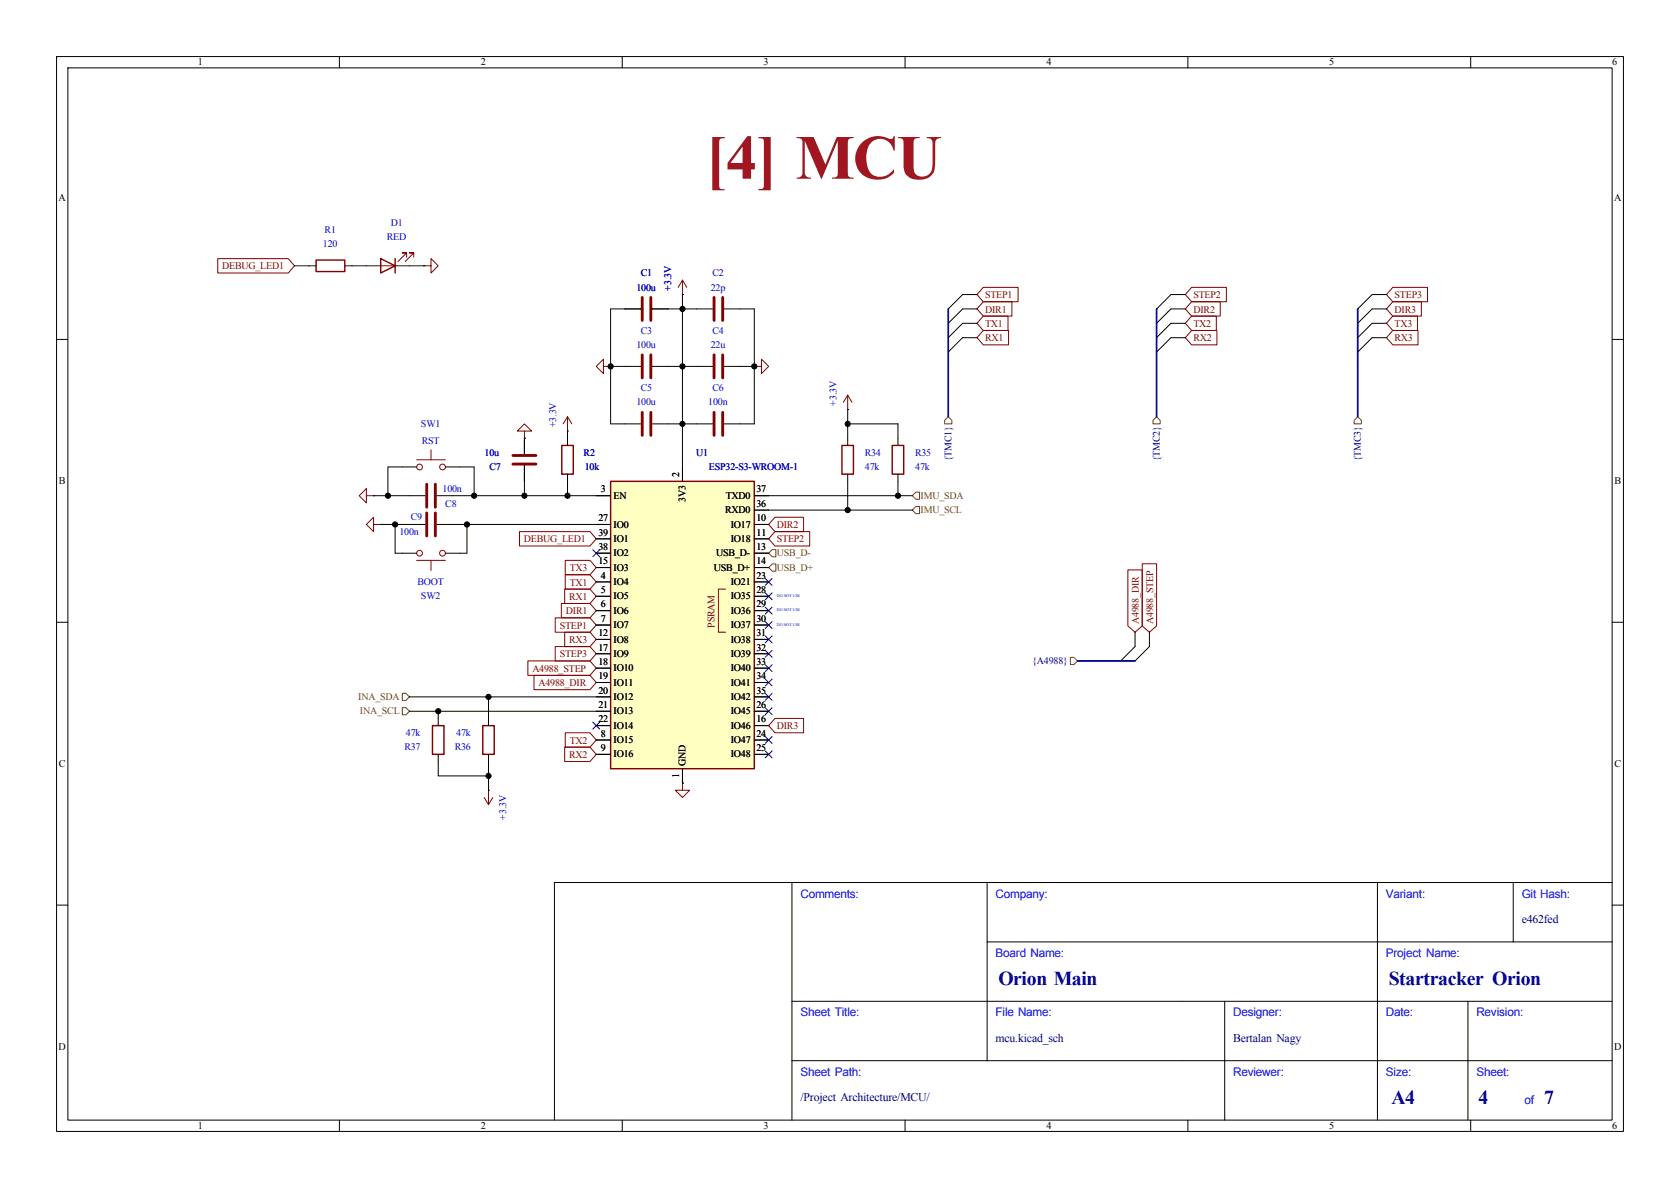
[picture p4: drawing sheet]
<svg xmlns="http://www.w3.org/2000/svg" width="297mm" height="210mm" viewBox="0 0 297 210" stroke-linecap="round" stroke-linejoin="round" font-family="sans-serif">
<g fill="none" stroke="#000" stroke-width=".18">
<path d="M10 10h277v190h-277zM12 12h273v186h-273zM60 10v2M110 10v2M160 10v2M210 10v2M260 10v2M10 60h2M110.5 74.9h2.8M115.3 74.9h2.8M285 60h2M66 87.6h.1"/>
<path d="M67.3 92.7h.1M10 110h2M285 110h2M77.5 127v1.3M77.5 133.4v1.2M86.4 127v1.3M86.4 133.4v1.2M140 156v42M174.5 156v31.5M243.5 156v42M267.5 156v10.5M285 156h-187v42"/>
<path d="M10 160h2M140 177h145M174.5 166.5h110.5M216.5 177v21M259.5 177v21M285 160h2M60 198v2M110 198v2M140 187.5h145M160 198v2M210 198v2M260 198v2"/>
</g>
<path d="M76.5 128.3h2v5.1h-2zM85.3 128.3h2.1v5.1h-2.1z" fill="none" stroke="#840000" stroke-width=".25"/>
<path d="M113.5 72.9v4.1M115.1 72.9v4.1" fill="none" stroke="#840000" stroke-width=".51"/>
<path d="M64.8 87.6v-1.2l-1.3 1.2 1.3 1.3v-1.3h1.2M66 92.7v1.3l-1.2-1.3 1.2-1.3v1.3h1.3" fill="none" stroke="#840000" stroke-width=".18"/>
<path d="M107.9 85.1h25.4v50.8h-25.4z" fill="#ffffc2"/>
<path d="M55.9 46h5.1v2h-5.1zM67.3 45.7l2.5 1.3-2.5 1.3zM69.8 45.7v2.6M99.3 78.7h2v5.1h-2zM148.8 78.7h2.1v5.1h-2.1zM157.7 78.7h2.1v5.1h-2.1zM107.9 85.1h25.4v50.8h-25.4z" fill="none" stroke="#840000" stroke-width=".25"/>
<g fill="none" stroke="#840000" stroke-width=".18">
<path d="M38.5 45.7h12.5l1.1 1.3-1.1 1.3h-12.5zM67.3 47h2.5M71.9 45.5v-.8h-.8h.8l-1.5 1.5M73.2 45.5v-.8h-.8h.8l-1.6 1.5M74.9 47h1.3v1.3l1.3-1.3-1.3-1.3v1.3M120.6 49.5l-.7 1.3M120.6 49.5l.8 1.3M120.6 49.5v2.6M173.8 58.4h4.5v2.6h-4.5l-1.1-1.3zM173.8 50.8h6.2v2.5h-6.2l-1.1-1.2zM173.8 55.9h4.4v2.5h-4.4l-1.1-1.2zM173.8 53.3h5.1v2.6h-5.1l-1.1-1.3z"/>
<path d="M210.7 50.8h6.1v2.5h-6.1l-1.2-1.2zM210.7 53.3h5v2.6h-5l-1.2-1.3zM210.7 55.9h4.3v2.5h-4.3l-1.2-1.2zM210.7 58.4h4.4v2.6h-4.4l-1.2-1.3zM246.2 53.3h5.1v2.6h-5.1l-1.1-1.3zM246.2 50.8h6.2v2.5h-6.2l-1.1-1.2zM246.2 55.9h4.4v2.5h-4.4l-1.1-1.2zM246.2 58.4h4.5v2.6h-4.5l-1.1-1.3zM76.2 79.5v1.8M92.7 76.2h1.3l-1.3-1.3-1.3 1.3h1.3v1.3M100.3 73.7l-.7 1.2M100.3 73.7l.8 1.2"/>
<path d="M100.3 73.7v2.5M106.7 64.8v-1.3l-1.3 1.3 1.3 1.2v-1.2h1.2M133.3 64.8h1.3v-1.3l1.3 1.3-1.3 1.2v-1.2M149.9 69.9l-.8 1.2M149.9 69.9l.7 1.2M149.9 69.9v2.5M73.7 81.3h5M73.7 99.1h5M76.2 99.1v1.7M91.8 94h12.5l1.1 1.3-1.1 1.2h-12.5zM99.9 99.1h4.4l1.1 1.2-1.1 1.3h-4.4zM137 91.4h5.1v2.6h-5.1l-1.1-1.3z"/>
<path d="M137 94h6.1v2.5h-6.1l-1.1-1.2zM201.9 99.7h2.6v10.9l-1.3 1.2-1.3-1.2zM93.3 116.8h11l1.1 1.3-1.1 1.3h-11zM94.4 119.4h9.9l1.1 1.3-1.1 1.2h-9.9zM98.2 109.2h6.1l1.1 1.3-1.1 1.3h-6.1zM98.2 114.3h6.1l1.1 1.3-1.1 1.2h-6.1zM99.2 106.7h5.1l1.1 1.3-1.1 1.2h-5.1zM99.8 111.8h4.5l1.1 1.2-1.1 1.3h-4.5zM99.8 104.1h4.5l1.1 1.3-1.1 1.3h-4.5zM99.9 101.6h4.4l1.1 1.3-1.1 1.2h-4.4zM128.3 104.1h-1.3v7.7h1.3M199.4 100.8h2.5v9.8l-1.2 1.2-1.3-1.2z"/>
<path d="M86.4 139.7v2.5M99.8 132.1h4.5l1.1 1.3-1.1 1.2h-4.5zM99.9 129.5h4.4l1.1 1.3-1.1 1.3h-4.4zM120.6 138.4v1.3h1.3l-1.3 1.3-1.2-1.3h1.2M137 127h5.1v2.5h-5.1l-1.1-1.2zM85.6 141l.8 1.2M87.1 141l-.7 1.2"/>
<circle cx="74.2" cy="82.6" r=".51"/>
<circle cx="74.2" cy="97.8" r=".51"/>
<circle cx="78.2" cy="82.6" r=".51"/>
<circle cx="78.2" cy="97.8" r=".51"/>
</g>
<g fill="none" stroke="#000" stroke-width=".18">
<path d="M52.1 47h3.8M61 47h6.3M69.8 47h5.1M74.9 47h.1M113.3 54.6h-5.4v20.3h2.6M115.3 54.6h10.7M120.6 52.1h.1M120.6 52.1v33M128 54.6h5.3v20.3h-5.3M172.7 54.6h-2.5l-2.6 2.6M172.7 59.7h-2.5l-2.6 2.5M172.7 52.1h-2.5l-2.6 2.5"/>
<path d="M172.7 57.2h-2.5l-2.6 2.5M209.5 54.6h-2.5l-2.5 2.6M209.5 59.7h-2.5l-2.5 2.5M209.5 52.1h-2.5l-2.5 2.5M209.5 57.2h-2.5l-2.5 2.5M245.1 54.6h-2.5l-2.6 2.6M245.1 59.7h-2.5l-2.6 2.5M245.1 52.1h-2.5l-2.6 2.5M245.1 57.2h-2.5l-2.6 2.5M92.7 77.5h.1M92.7 77.5v2.8M100.3 76.2h.1"/>
<path d="M100.3 76.2v2.5M107.9 64.8h.1M107.9 64.8h5.4M115.3 64.8h10.7M118.1 74.9h7.9M128 64.8h5.3M133.3 64.8h.1M149.9 72.4h.1M149.9 74.9h8.8v3.8M149.9 72.4v6.3M66 87.6h9.2M67.3 92.7h7.9"/>
<path d="M69.8 92.7v5.1h3.9M73.7 82.6h-5.1v5M77.2 87.6h30.7M77.2 92.7h30.7M78.7 82.6h5.1v5M82.5 92.7v5.1h-3.8M92.7 82.3v5.3M100.3 83.8v3.8M105.4 95.3h2.5M105.4 97.8h2.5M133.3 87.6h28M133.3 92.7h2.6"/>
<path d="M133.3 95.3h2.6M133.3 97.8h2.6M133.3 90.2h28M149.9 83.8v6.4M158.7 83.8v3.8M105.4 102.9h2.5M105.4 105.4h2.5M105.4 108h2.5M105.4 110.5h2.5M105.4 113h2.5M105.4 100.3h2.5M105.4 115.6h2.5"/>
<path d="M105.4 118.1h2.5M133.3 102.9h2.6M133.3 105.4h2.6M133.3 108h2.6M133.3 110.5h2.6M133.3 113h2.6M133.3 100.3h2.6M133.3 115.6h2.6M133.3 118.1h2.6M200.7 111.8v2.5l-2.6 2.5M203.2 111.8v2.5l-2.5 2.5M72.4 123.2h35.5"/>
<path d="M72.4 125.7h35.5M77.5 125.7v1.3M77.5 134.6v2.6h8.9M86.4 139.7h.1M86.4 123.2v3.8M86.4 134.6v5.1M105.4 130.8h2.5M105.4 133.4h2.5M105.4 128.3h2.5M105.4 120.7h2.5M120.6 138.4h.1M120.6 135.9v2.5"/>
<path d="M133.3 130.8h2.6M133.3 133.4h2.6M133.3 128.3h2.6M133.3 120.7h2.6M133.3 123.2h2.6M133.3 125.7h2.6"/>
</g>
<g fill="none" stroke="#840000" stroke-width=".51">
<path d="M113.5 52.6v4M115.1 52.6v4M126.2 52.6v4M127.8 52.6v4M113.5 62.7v4.1M115.1 62.7v4.1M126.2 62.7v4.1M126.2 72.9v4.1M127.8 62.7v4.1M127.8 72.9v4.1M75.4 85.6v4.1M75.4 90.7v4"/>
<path d="M77 85.6v4.1M77 90.7v4M90.7 82h4M90.7 80.5h4"/>
</g>
<path d="M167.6 73.7l.7 .6v.6h-1.3v-.6zM203.8 74.3l.7-.6 .6 .6v.6h-1.3zM240 73.7l.7 .6v.6h-1.3v-.6zM136.5 99.7h.7v1.3h-.7l-.6-.7zM136.5 97.2h.7v1.2h-.7l-.6-.6zM161.9 89.5h.7v1.3h-.7l-.6-.6zM161.9 87h.7v1.3h-.7l-.6-.7zM189.2 116.2h.7l.6 .6-.6 .7h-.7zM71.1 122.6h.7l.6 .6-.6 .6h-.7zM71.1 125.1h.7l.6 .6-.6 .7h-.7z" fill="none" stroke="#725600" stroke-width=".18"/>
<path d="M167.6 54.6v19.1M204.5 54.6v19.1M240 54.6v19.1M190.5 116.8h10.2" fill="none" stroke="#000084" stroke-width=".3"/>
<g fill="none" stroke="#000084" stroke-width=".18">
<path d="M104.8 97.2l1.2 1.2M106 97.2l-1.2 1.2M135.3 104.8l1.2 1.2M135.3 102.3l1.2 1.2M135.3 117.5l1.2 1.2M135.3 115l1.2 1.2M135.3 109.9l1.2 1.2M135.3 112.4l1.2 1.2M135.3 107.3l1.2 1.3M136.5 104.8l-1.2 1.2M136.5 102.3l-1.2 1.2M136.5 117.5l-1.2 1.2"/>
<path d="M136.5 115l-1.2 1.2M136.5 109.9l-1.2 1.2M136.5 112.4l-1.2 1.2M136.5 107.3l-1.2 1.3M104.8 127.7l1.2 1.2M106 127.7l-1.2 1.2M135.3 122.6l1.2 1.2M135.3 130.2l1.2 1.2M135.3 120l1.2 1.3M135.3 125.1l1.2 1.2M135.3 132.7l1.2 1.3M136.5 122.6l-1.2 1.2"/>
<path d="M136.5 130.2l-1.2 1.2M136.5 120l-1.2 1.3M136.5 125.1l-1.2 1.2M136.5 132.7l-1.2 1.3"/>
</g>
<g fill="#000" stroke="#000" stroke-width=".18">
<circle cx="120.6" cy="54.6" r=".46"/>
<circle cx="107.9" cy="64.8" r=".46"/>
<circle cx="120.6" cy="64.8" r=".46"/>
<circle cx="120.6" cy="74.9" r=".46"/>
<circle cx="133.3" cy="64.8" r=".46"/>
<circle cx="149.9" cy="74.9" r=".46"/>
<circle cx="68.6" cy="87.6" r=".46"/>
<circle cx="69.8" cy="92.7" r=".46"/>
<circle cx="82.5" cy="92.7" r=".46"/>
<circle cx="83.8" cy="87.6" r=".46"/>
<circle cx="92.7" cy="87.6" r=".46"/>
<circle cx="100.3" cy="87.6" r=".46"/>
<circle cx="149.9" cy="90.2" r=".46"/>
<circle cx="158.7" cy="87.6" r=".46"/>
<circle cx="77.5" cy="125.7" r=".46"/>
<circle cx="86.4" cy="123.2" r=".46"/>
<circle cx="86.4" cy="137.2" r=".46"/>
</g>
<text font-size="11.1" fill="#a21622" x="124.8" y="31.6">[4] MCU</text>
<g font-size="3.5" fill="#00007f">
<text x="176.5" y="174.1">Orion Main</text>
<text x="245.5" y="174.1">Startracker Orion</text>
<text x="246" y="195.1">A4</text>
<text x="261.4" y="195.1">4</text>
<text x="273" y="195.1">7</text>
</g>
<g font-size="2.1" fill="#00f">
<text x="141.5" y="158.7">Comments:</text>
<text x="176" y="158.7">Company:</text>
<text x="245" y="158.7">Variant:</text>
<text x="269" y="158.7">Git Hash:</text>
<text x="176" y="169.2">Board Name:</text>
<text x="245" y="169.2">Project Name:</text>
<text x="141.5" y="179.7">Sheet Title:</text>
<text x="176" y="179.7">File Name:</text>
<text x="218" y="179.7">Designer:</text>
<text x="245" y="179.7">Date:</text>
<text x="261" y="179.7">Revision:</text>
<text x="141.5" y="190.2">Sheet Path:</text>
<text x="218" y="190.2">Reviewer:</text>
<text x="245" y="190.2">Size:</text>
<text x="261" y="190.2">Sheet:</text>
<text x="269.5" y="195.2">of</text>
</g>
<g font-size="2.1" fill="#00007f">
<text x="269" y="163.2">e462fed</text>
<text x="176" y="184.2">mcu.kicad_sch</text>
<text x="218" y="184.2">Bertalan Nagy</text>
<text x="141.5" y="194.7">/Project Architecture/MCU/</text>
</g>
<g font-size="1.8">
<text x="35" y="11.6">1</text>
<text x="85" y="11.6">2</text>
<text x="135" y="11.6">3</text>
<text x="185" y="11.6">4</text>
<text x="235" y="11.6">5</text>
<text x="285" y="11.6">6</text>
<text x="10.3" y="35.6">A</text>
<text x="285.3" y="35.6">A</text>
<text x="10.4" y="85.6">B</text>
<text x="106.2" y="87.1">3</text>
<text x="108.5" y="88.2">EN</text>
<text x="120.1" y="84.3" transform="rotate(-90 120.1 84.3)">2</text>
<text x="121.2" y="88.7" transform="rotate(-90 121.2 88.7)">3V3</text>
<text x="128.3" y="88.2">TXD0</text>
<text x="133.7" y="89.6">36</text>
<text x="133.7" y="87.1">37</text>
<text x="285.4" y="85.6">B</text>
<text x="105.8" y="92.1">27</text>
<text x="105.8" y="94.7">39</text>
<text x="108.5" y="93.3">IO0</text>
<text x="108.5" y="95.8">IO1</text>
<text x="128.2" y="90.7">RXD0</text>
<text x="129.2" y="93.3">IO17</text>
<text x="129.2" y="95.8">IO18</text>
<text x="133.7" y="92.1">10</text>
<text x="133.8" y="94.7">11</text>
<text x="105.8" y="99.8">15</text>
<text x="105.8" y="97.2">38</text>
<text x="108.5" y="100.9">IO3</text>
<text x="108.5" y="98.3">IO2</text>
<text x="126.2" y="100.9">USB_D+</text>
<text x="126.6" y="98.3">USB_D-</text>
<text x="133.7" y="97.2">13</text>
<text x="133.7" y="99.8">14</text>
<text x="106.2" y="102.3">4</text>
<text x="106.2" y="104.8">5</text>
<text x="106.2" y="107.4">6</text>
<text x="108.5" y="103.4">IO4</text>
<text x="108.5" y="106">IO5</text>
<text x="129.2" y="103.4">IO21</text>
<text x="129.2" y="106">IO35</text>
<text x="133.7" y="102.3">23</text>
<text x="133.7" y="104.8">28</text>
<text x="133.7" y="107.4">29</text>
<text x="105.8" y="112.5">12</text>
<text x="106.2" y="109.9">7</text>
<text x="108.5" y="108.5">IO6</text>
<text x="108.5" y="111">IO7</text>
<text x="108.5" y="113.6">IO8</text>
<text x="129.2" y="108.5">IO36</text>
<text x="129.2" y="111">IO37</text>
<text x="129.2" y="113.6">IO38</text>
<text x="133.7" y="109.9">30</text>
<text x="133.7" y="112.5">31</text>
<text x="105.8" y="115">17</text>
<text x="105.8" y="117.5">18</text>
<text x="108.5" y="116.1">IO9</text>
<text x="108.5" y="118.7">IO10</text>
<text x="129.2" y="116.1">IO39</text>
<text x="129.2" y="118.7">IO40</text>
<text x="133.7" y="115">32</text>
<text x="133.7" y="117.5">33</text>
<text x="105.8" y="120.1">19</text>
<text x="105.8" y="122.6">20</text>
<text x="105.8" y="125.2">21</text>
<text x="108.5" y="121.2">IO11</text>
<text x="108.5" y="123.7">IO12</text>
<text x="129.2" y="121.2">IO41</text>
<text x="129.2" y="123.7">IO42</text>
<text x="133.7" y="125.2">26</text>
<text x="133.7" y="120.1">34</text>
<text x="133.7" y="122.6">35</text>
<text x="105.8" y="127.7">22</text>
<text x="106.2" y="130.2">8</text>
<text x="108.5" y="131.4">IO15</text>
<text x="108.5" y="126.3">IO13</text>
<text x="108.5" y="128.8">IO14</text>
<text x="129.2" y="128.8">IO46</text>
<text x="129.2" y="131.4">IO47</text>
<text x="129.2" y="126.3">IO45</text>
<text x="133.7" y="127.7">16</text>
<text x="133.7" y="130.2">24</text>
<text x="10.4" y="135.6">C</text>
<text x="106.2" y="132.8">9</text>
<text x="108.5" y="133.9">IO16</text>
<text x="120.1" y="137.6" transform="rotate(-90 120.1 137.6)">1</text>
<text x="121.2" y="135.4" transform="rotate(-90 121.2 135.4)">GND</text>
<text x="129.2" y="133.9">IO48</text>
<text x="133.7" y="132.8">25</text>
<text x="285.4" y="135.6">C</text>
<text x="10.3" y="185.6">D</text>
<text x="285.3" y="185.6">D</text>
<text x="35" y="199.6">1</text>
<text x="85" y="199.6">2</text>
<text x="135" y="199.6">3</text>
<text x="185" y="199.6">4</text>
<text x="235" y="199.6">5</text>
<text x="285" y="199.6">6</text>
</g>
<g font-size="1.8" fill="#0000c2">
<text x="57.4" y="41.2">R1</text>
<text x="69.1" y="39.9">D1</text>
<text x="57.1" y="43.7">120</text>
<text x="68.4" y="42.5">RED</text>
<text x="112.5" y="51.4">100u</text>
<text x="113.3" y="48.8">C1</text>
<text x="118.7" y="51.4" transform="rotate(-90 118.7 51.4)">+3.3V</text>
<text x="125.7" y="51.4">22p</text>
<text x="126" y="48.8">C2</text>
<text x="113.3" y="59">C3</text>
<text x="126" y="59">C4</text>
<text x="112.5" y="61.5">100u</text>
<text x="125.7" y="61.5">22u</text>
<text x="112.5" y="71.7">100u</text>
<text x="113.3" y="69.1">C5</text>
<text x="125.2" y="71.7">100n</text>
<text x="126" y="69.1">C6</text>
<text x="147.9" y="71.7" transform="rotate(-90 147.9 71.7)">+3.3V</text>
<text x="74.4" y="75.5">SW1</text>
<text x="98.3" y="75.5" transform="rotate(-90 98.3 75.5)">+3.3V</text>
<text x="74.6" y="78.5">RST</text>
<text x="85.7" y="80.6">10u</text>
<text x="86.5" y="83.1">C7</text>
<text x="103.2" y="80.6">R2</text>
<text x="103.4" y="83.1">10k</text>
<text x="123.1" y="80.6">U1</text>
<text x="125.3" y="83.1">ESP32-S3-WROOM-1</text>
<text x="152.9" y="80.6">R34</text>
<text x="152.9" y="83.1">47k</text>
<text x="161.8" y="80.6">R35</text>
<text x="161.8" y="83.1">47k</text>
<text x="78.2" y="86.9">100n</text>
<text x="78.7" y="89.7">C8</text>
<text x="70.6" y="94.5">100n</text>
<text x="72.6" y="92">C9</text>
<text x="73.8" y="103.4">BOOT</text>
<text x="74.4" y="106">SW2</text>
<text x="71.8" y="130.1">47k</text>
<text x="80.7" y="130.1">47k</text>
<text x="71.5" y="132.6">R37</text>
<text x="80.4" y="132.6">R36</text>
<text x="89.5" y="144.9" transform="rotate(-90 89.5 144.9)">+3.3V</text>
</g>
<g font-size="1.8" fill="#840000">
<text x="39.3" y="47.6">DEBUG_LED1</text>
<text x="174.1" y="52.7">STEP1</text>
<text x="211" y="52.7">STEP2</text>
<text x="246.5" y="52.7">STEP3</text>
<text x="174.1" y="57.8">TX1</text>
<text x="174.1" y="55.3">DIR1</text>
<text x="211" y="55.3">DIR2</text>
<text x="211" y="57.8">TX2</text>
<text x="246.5" y="55.3">DIR3</text>
<text x="246.5" y="57.8">TX3</text>
<text x="174.1" y="60.3">RX1</text>
<text x="211" y="60.3">RX2</text>
<text x="246.5" y="60.3">RX3</text>
<text x="92.6" y="95.9">DEBUG_LED1</text>
<text x="137.3" y="93.4">DIR2</text>
<text x="137.3" y="95.9">STEP2</text>
<text x="100.7" y="101">TX3</text>
<text x="100.6" y="106.1">RX1</text>
<text x="100.7" y="103.5">TX1</text>
<text x="98.9" y="111.1">STEP1</text>
<text x="100" y="108.6">DIR1</text>
<text x="100.6" y="113.7">RX3</text>
<text x="126.3" y="111" transform="rotate(-90 126.3 111)">PSRAM</text>
<text x="201.3" y="110.3" transform="rotate(-90 201.3 110.3)">A4988_DIR</text>
<text x="203.8" y="110.3" transform="rotate(-90 203.8 110.3)">A4988_STEP</text>
<text x="94.1" y="118.8">A4988_STEP</text>
<text x="98.9" y="116.2">STEP3</text>
<text x="95.2" y="121.3">A4988_DIR</text>
<text x="100.7" y="131.5">TX2</text>
<text x="137.3" y="128.9">DIR3</text>
<text x="100.6" y="134">RX2</text>
</g>
<g font-size="1.8" fill="#000084">
<text x="168.2" y="81.6" transform="rotate(-90 168.2 81.6)">{TMC1}</text>
<text x="205" y="81.6" transform="rotate(-90 205 81.6)">{TMC2}</text>
<text x="240.6" y="81.6" transform="rotate(-90 240.6 81.6)">{TMC3}</text>
<text x="182.5" y="117.4">{A4988}</text>
</g>
<g font-size="1.8" fill="#725600">
<text x="162.8" y="88.2">IMU_SDA</text>
<text x="162.8" y="90.7">IMU_SCL</text>
<text x="137.4" y="100.9">USB_D+</text>
<text x="137.4" y="98.3">USB_D-</text>
<text x="63.3" y="123.7">INA_SDA</text>
<text x="63.6" y="126.3">INA_SCL</text>
</g>
<g font-size=".7" fill="#0000c2">
<text x="137.4" y="105.5">DO NOT USE</text>
<text x="137.4" y="110.6">DO NOT USE</text>
<text x="137.4" y="108.1">DO NOT USE</text>
</g>
</svg>
